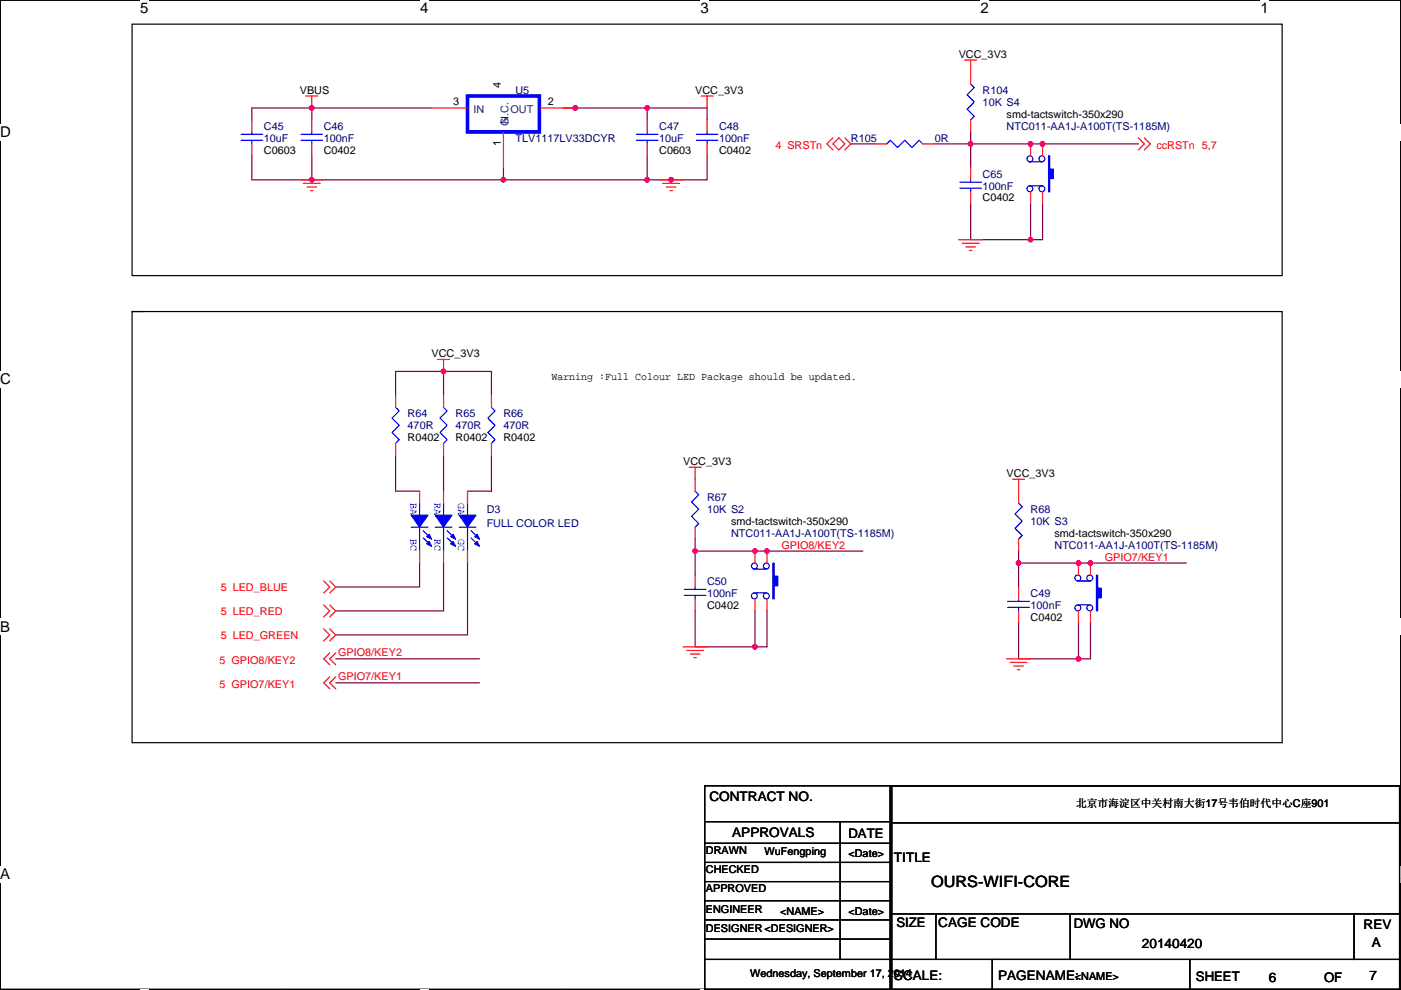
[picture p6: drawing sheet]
<svg xmlns="http://www.w3.org/2000/svg" width="297mm" height="210mm" viewBox="0 0 297 210" stroke-linecap="round" stroke-linejoin="round" font-family="sans-serif">
<path d="M.1 0h296.9v209.8h-296.9z" fill="none" stroke="#000" stroke-width=".25"/>
<g fill="#fff">
<path d="M29.7 0h1.8v3.6h-1.8z"/>
<path d="M29.7 209.8l1.8 .1z"/>
</g>
<path d="M59.4 0h.1M59.4 209.8h.1" fill="none" stroke="#000" stroke-width=".25"/>
<g fill="#fff">
<path d="M89.1 0h1.8v3.6h-1.8z"/>
<path d="M89.1 209.8l1.8 .1z"/>
</g>
<path d="M118.8 0h.1M118.8 209.8h.1" fill="none" stroke="#000" stroke-width=".25"/>
<g fill="#fff">
<path d="M148.5 0h1.8v3.6h-1.8z"/>
<path d="M148.5 209.8l1.8 .1z"/>
</g>
<path d="M178.2 0h.1M178.2 209.8h.1" fill="none" stroke="#000" stroke-width=".25"/>
<g fill="#fff">
<path d="M207.9 0h1.7v3.6h-1.7z"/>
<path d="M207.9 209.8l1.7 .1z"/>
</g>
<path d="M237.6 0h.1M237.6 209.8h.1" fill="none" stroke="#000" stroke-width=".25"/>
<g fill="#fff">
<path d="M267.3 0h1.7v3.6h-1.7z"/>
<path d="M267.3 209.8l1.7 .1z"/>
<path d="M.1 26.3h2.2v3.5h-2.2z"/>
<path d="M297 26.3v3.5z"/>
<path d="M.1 78.7h2.2v3.5h-2.2z"/>
<path d="M297 78.7v3.5z"/>
</g>
<path d="M.1 52.5h.1M297 52.5h.1" fill="none" stroke="#000" stroke-width=".25"/>
<g fill="#fff">
<path d="M.1 131.2h2.1v3.5h-2.1z"/>
<path d="M297 131.2v3.5z"/>
</g>
<path d="M.1 104.9h.1M297 104.9h.1" fill="none" stroke="#000" stroke-width=".25"/>
<g fill="#fff">
<path d="M0 183.6h2.2v3.5h-2.2z"/>
<path d="M297 183.6v3.5z"/>
</g>
<g fill="none" stroke="#000" stroke-width=".25">
<path d="M28 5.1h243.8v53.4h-243.8zM28 66.1h243.8v91.4h-243.8zM28 66.1h2.5M.1 157.4h.1M297 157.4h.1M149.4 166.7h39.6v43.1h-39.6zM149.4 174.3h39.4M149.4 178.9h39.4M178.1 174.3v29.2M188.8 166.7h107.9v43.1h-107.9zM188.8 166.7h.2v43.1h-.2zM189 174.5h108"/>
<path d="M296.7 166.7h-107.9v43.1M297 174.5h.1M149.4 182.9h39.4M149.4 187h39.4M149.4 191.1h39.4M149.4 195.1h39.4M149.4 199.2h39.4M188.8 193.8h107.9M198.4 193.8v9.7M226.9 193.8v9.7M287.1 193.8v9.7M149.4 203.5h147.3"/>
<path d="M188.8 209.8h.1M210.4 209.8h.1M210.4 203.5v6.3M252.3 209.8h.1M252.3 203.5v6.3"/>
</g>
<g fill="none" stroke="#800040" stroke-width=".25">
<path d="M53.4 33.1v5h12.7M66.1 22.9h-12.7v2.5M66.1 38.1h40.6M66.1 33.1v5M91.5 22.9h-25.4v2.5M106.7 35.6v2.5h30.5M119.4 22.9h17.8M137.2 22.9h12.7v2.5M137.2 22.9v2.5M137.2 33.1v5M149.9 33.1v5h-12.7M180.4 30.5h5.1"/>
<path d="M198.2 30.5h7.6M205.8 28v2.5M205.8 30.5h35.6M205.8 30.5v5.1M205.8 43.2v7.6h12.7M218.5 43.2v7.6M221 43.2v7.6h-2.5M94 78.8h10.2v5.1M94 78.8h-10.1v5.1M94 78.8v5.1M83.9 96.6v7.6h5.1M94 96.6v7.6"/>
<path d="M104.2 96.6v7.6h-5.1M89 119.4v5.1h-17.8M94 119.4v10.2h-22.8M99.1 119.4v15.3h-27.9M147.4 114.3v2.6M147.4 116.9h35.5M147.4 116.9v5.1M216 116.9v2.5M216 119.4h35.5M216 119.4v5.1M71.2 139.7h30.5M147.4 129.6v7.6h12.7"/>
<path d="M160.1 129.6v7.6M162.6 129.6v7.6h-2.5M216 132.1v7.6h12.7M228.7 132.1v7.6M231.2 132.1v7.6h-2.5M71.2 144.8h30.5"/>
</g>
<g fill="#f0f" stroke="#f0f" stroke-width=".25">
<circle cx="66.1" cy="22.9" r=".5"/>
<circle cx="66.1" cy="38.1" r=".5"/>
<circle cx="106.7" cy="38.1" r=".5"/>
<circle cx="122" cy="22.9" r=".5"/>
<circle cx="137.2" cy="22.9" r=".5"/>
<circle cx="142.3" cy="38.1" r=".5"/>
<circle cx="94" cy="78.8" r=".5"/>
<circle cx="160.1" cy="116.9" r=".5"/>
<circle cx="147.4" cy="116.9" r=".5"/>
<circle cx="160.1" cy="137.2" r=".5"/>
<circle cx="162.6" cy="116.9" r=".5"/>
<circle cx="228.6" cy="119.4" r=".5"/>
<circle cx="215.9" cy="119.4" r=".5"/>
<circle cx="228.6" cy="139.7" r=".5"/>
<circle cx="231.2" cy="119.4" r=".5"/>
<circle cx="218.5" cy="30.5" r=".5"/>
<circle cx="218.5" cy="50.8" r=".5"/>
<circle cx="221" cy="30.5" r=".5"/>
<circle cx="205.8" cy="30.5" r=".5"/>
<circle cx="137.2" cy="38.1" r=".5"/>
</g>
<g fill="none" stroke="#f00" stroke-width=".25">
<path d="M204.5 12.7h2.6M205.8 12.7v5.1M53.4 25.4v2.6M53.4 30.5v2.6M63.6 38.1h5M64.3 38.9h3.6M64.8 20.4h2.6M65.1 39.7h2M66.1 20.4v2.5M66.1 25.4v2.6M66.1 30.5v2.6M91.5 22.9h7.6"/>
<path d="M106.7 28v7.6M106.7 20.4h.1M114.4 22.9h7.6M137.2 25.4v2.6M137.2 30.5v2.6M139.8 38.1h5M140.5 38.9h3.6M141.3 39.7h2M148.7 20.4h2.5M149.9 20.4v2.5M149.9 25.4v2.6M149.9 30.5v2.6"/>
<path d="M176.6 29.3l-1.3 1.2 1.3 1.3M176.6 30.5l1.3-1.2 1.2 1.2-1.2 1.3zM179.1 29.3l1.3 1.2-1.3 1.3M185.5 30.5h2.5M195.6 30.5h2.6M205.8 25.4v2.6M205.8 35.6v2.5M218.5 30.5v2.6M221 30.5v2.6M241.4 29.3l1.2 1.2-1.2 1.3M242.6 29.3l1.3 1.2-1.3 1.3M65.8 40.4h.6"/>
<path d="M142 40.4h.6M203.3 50.8h5M204 51.6h3.6M204.8 52.4h2M205.5 53.1h.6M205.8 40.7v2.5M218.5 40.7v2.5M221 40.7v2.5M92.8 76.2h2.5M94 76.2v2.6M83.9 83.9v2.5M83.9 94v2.6"/>
<path d="M94 83.9v2.5M94 94v2.6M104.2 83.9v2.5M104.2 94v2.6M146.1 99.1h2.6M147.4 99.1v5.1M89 116.9v2.5M89 104.2v2.5M94 116.9v2.5M94 104.2v2.5M99.1 104.2v2.5M99.1 116.9v2.5"/>
<path d="M147.4 111.8v2.5M160.1 116.9v2.5M162.6 116.9v2.5M214.7 101.6h2.5M216 101.6v5.1M216 114.3v2.6M228.7 119.4v2.6M231.2 119.4v2.6M68.6 123.2l1.3 1.3-1.3 1.3M68.6 128.3l1.3 1.3-1.3 1.3M68.6 133.4l1.3 1.3-1.3 1.2M69.9 123.2l1.3 1.3-1.3 1.3"/>
<path d="M69.9 128.3l1.3 1.3-1.3 1.3M69.9 133.4l1.3 1.3-1.3 1.2M69.9 138.5l-1.3 1.2 1.3 1.3M71.2 138.5l-1.3 1.2 1.3 1.3M144.8 137.2h5.1M145.6 138h3.6M146.4 138.7h2M147.1 139.5h.5M147.4 122v2.5M147.4 127v2.6M160.1 127v2.6M162.6 127v2.6"/>
<path d="M213.4 139.7h5.1M216 124.5v2.5M216 129.6v2.5M228.7 129.6v2.5M231.2 129.6v2.5M69.9 143.6l-1.3 1.2 1.3 1.3M71.2 143.6l-1.3 1.2 1.3 1.3M214.2 140.5h3.5M214.9 141.3h2.1M215.7 142h.5"/>
</g>
<path d="M287.1 193.8v9.7M287.1 203.5h.1" fill="none" stroke="#000" stroke-width=".25" stroke-dasharray="0 .5"/>
<g fill="none" stroke="#00f" stroke-width=".25">
<path d="M205.8 17.8l.8 .8-1.6 1.5 1.6 1.5-1.6 1.6 1.6 1.5-.8 .7M51.1 29.8h4.6M51.1 28.5h4.6M53.4 28v.5M53.4 29.8v.7M63.8 29.8h4.6M63.8 28.5h4.6M66.1 28v.5M66.1 29.8v.7M134.9 29.8h4.6M134.9 28.5h4.6M137.2 28v.5"/>
<path d="M137.2 29.8v.7M147.6 29.8h4.6M147.6 28.5h4.6M149.9 28v.5M149.9 29.8v.7M188 30.5l.8-.7 1.5 1.5 1.5-1.5 1.6 1.5 1.5-1.5 .7 .7M203.5 39.9h4.6M203.5 38.7h4.6M205.8 38.1v.6M205.8 39.9v.8M218.2 34.3h2.8M218.2 39.4h2.8"/>
<path d="M83.9 86.4l.7 .8-1.5 1.5 1.5 1.5-1.5 1.5 1.5 1.6-.7 .7M94 86.4l.8 .8-1.5 1.5 1.5 1.5-1.5 1.5 1.5 1.6-.8 .7M104.2 86.4l.8 .8-1.6 1.5 1.6 1.5-1.6 1.5 1.6 1.6-.8 .7M87.2 111.8h3.5M89 106.7v2.6M89 111.8v5.1M89.7 114.1l1.5 1.5M89.7 112.6l1.5 1.5M92.3 111.8h3.5M94 106.7v2.6M94 111.8v5.1M94.8 112.6l1.5 1.5"/>
<path d="M94.8 114.1l1.5 1.5M97.3 111.8h3.6M99.1 106.7v2.6M99.1 111.8v5.1M99.9 114.1l1.5 1.5M99.9 112.6l1.5 1.5M147.4 104.2l.7 .7-1.5 1.6 1.5 1.5-1.5 1.5 1.5 1.5-.7 .8M216 106.7l.7 .8-1.5 1.5 1.5 1.5-1.5 1.6 1.5 1.5-.7 .7M145.1 126.3h4.6M145.1 125h4.6M147.4 124.5v.5M147.4 126.3v.7"/>
<path d="M159.8 120.7h2.8M159.8 125.8h2.8M213.7 128.8h4.5M213.7 127.6h4.5M216 127v.6M216 128.8v.8M228.4 123.2h2.8M228.4 128.3h2.8"/>
<circle cx="218.4" cy="33.7" r=".62"/>
<circle cx="220.9" cy="33.7" r=".62"/>
<circle cx="218.4" cy="40" r=".62"/>
<circle cx="220.9" cy="40" r=".62"/>
<circle cx="159.9" cy="120" r=".62"/>
<circle cx="159.9" cy="126.4" r=".62"/>
<circle cx="162.5" cy="126.4" r=".62"/>
<circle cx="162.5" cy="120" r=".62"/>
<circle cx="228.5" cy="128.9" r=".62"/>
<circle cx="228.5" cy="122.6" r=".62"/>
<circle cx="231.1" cy="122.6" r=".62"/>
<circle cx="231.1" cy="128.9" r=".62"/>
</g>
<g fill="#00f" stroke="#00f" stroke-width=".25">
<path d="M232.5 122h.2v2.8h.8v2h-.8v2.8h-.2z" fill-rule="evenodd"/>
<path d="M97.3 109.3h3.6l-1.8 2.5z" fill-rule="evenodd"/>
<path d="M101.2 114.9l.5 1-1.1-.5z" fill-rule="evenodd"/>
<path d="M101.2 113.3l.5 1-1.1-.5z" fill-rule="evenodd"/>
<path d="M96.1 114.9l.5 1-1-.5z" fill-rule="evenodd"/>
<path d="M96.1 113.3l.5 1-1-.5z" fill-rule="evenodd"/>
<path d="M91 114.9l.5 1-1-.5z" fill-rule="evenodd"/>
<path d="M91 113.3l.5 1-1-.5z" fill-rule="evenodd"/>
<path d="M92.3 109.3h3.5l-1.8 2.5z" fill-rule="evenodd"/>
<path d="M87.2 109.3h3.5l-1.7 2.5z" fill-rule="evenodd"/>
<path d="M222.3 33.1h.3v2.8h.7v2h-.7v2.8h-.3z" fill-rule="evenodd"/>
<path d="M163.9 119.4h.2v2.8h.8v2h-.8v2.8h-.2z" fill-rule="evenodd"/>
</g>
<path d="M99.1 20.4h15.3v7.6h-15.3z" fill="none" stroke="#00f" stroke-width=".76"/>
<text font-size="3.3" x="197.4" y="188.2">OURS-WIFI-CORE</text>
<g font-size="3.2">
<text x="29.7" y="2.9">5</text>
<text x="89.1" y="2.9">4</text>
<text x="148.5" y="2.9">3</text>
<text x="207.9" y="2.9">2</text>
<text x="267.3" y="2.9">1</text>
<text x=".1" y="29.1">D</text>
<text x=".1" y="81.5">C</text>
<text x=".1" y="134">B</text>
<text x=".1" y="186.4">A</text>
<text x="297" y="186.4">A</text>
</g>
<g font-size="2.8">
<text x="150.4" y="169.9">CONTRACT NO.</text>
<text x="155.3" y="177.5">APPROVALS</text>
<text x="179.9" y="177.8">DATE</text>
<text x="189.5" y="182.9">TITLE</text>
<text x="190.1" y="196.6">SIZE</text>
<text x="198.9" y="196.6">CAGE CODE</text>
<text x="227.6" y="196.8">DWG NO</text>
<text x="289.1" y="197.1">REV</text>
<text x="242.1" y="201.2">20140420</text>
<text x="290.9" y="200.9">A</text>
<text x="189.5" y="207.8">SCALE:</text>
<text x="211.6" y="207.8">PAGENAME:</text>
<text x="253.6" y="208">SHEET</text>
<text x="269" y="208.3">6</text>
<text x="280.7" y="208.3">OF</text>
<text x="290.4" y="207.8">7</text>
</g>
<g font-size="2.3">
<text x="203.3" y="12.3">VCC_3V3</text>
<text x="63.6" y="19.9">VBUS</text>
<text x="96.1" y="22.4">3</text>
<text x="106.2" y="18.6" transform="rotate(-90 106.2 18.6)">4</text>
<text x="116.1" y="22.4">2</text>
<text x="147.4" y="19.9">VCC_3V3</text>
<text x="213.4" y="25">smd-tactswitch-350x290</text>
<text x="55.9" y="32.6">C0603</text>
<text x="68.6" y="32.6">C0402</text>
<text x="106.2" y="31.1" transform="rotate(-90 106.2 31.1)">1</text>
<text x="139.8" y="32.6">C0603</text>
<text x="152.5" y="32.6">C0402</text>
<text x="208.3" y="42.7">C0402</text>
<text x="91.5" y="75.8">VCC_3V3</text>
<text x="116.9" y="80.6">Warning :Full Colour LED Package should be updated.</text>
<text x="86.4" y="93.5">R0402</text>
<text x="96.6" y="93.5">R0402</text>
<text x="106.7" y="93.5">R0402</text>
<text x="144.8" y="98.6">VCC_3V3</text>
<text x="213.4" y="101.2">VCC_3V3</text>
<text x="155" y="111.3">smd-tactswitch-350x290</text>
<text x="223.6" y="113.9">smd-tactswitch-350x290</text>
<text x="149.9" y="129.1">C0402</text>
<text x="218.5" y="131.6">C0402</text>
<text x="228.2" y="171.3">北京市海淀区中关村南大街17号韦伯时代中心C座901</text>
<text x="149.7" y="181.2">DRAWN</text>
<text x="149.7" y="185.2">CHECKED</text>
<text x="162.1" y="181.4">WuFengping</text>
<text x="179.9" y="181.7">&lt;Date&gt;</text>
<text x="149.7" y="189.3">APPROVED</text>
<text x="149.7" y="193.6">ENGINEER</text>
<text x="149.7" y="197.7">DESIGNER &lt;DESIGNER&gt;</text>
<text x="165.4" y="194.1">&lt;NAME&gt;</text>
<text x="179.9" y="194.1">&lt;Date&gt;</text>
<text x="159.1" y="207.3">Wednesday, September 17, 2014</text>
<text x="227.9" y="207.8">&lt;NAME&gt;</text>
</g>
<g font-size="2.3" fill="#004080">
<text x="100.4" y="23.9">IN</text>
<text x="108.2" y="23.9">OUT</text>
<text x="107.8" y="26.7" transform="rotate(-90 107.8 26.7)">G</text>
<text x="107.8" y="26.2" transform="rotate(-90 107.8 26.2)">N.C.</text>
</g>
<g font-size="2.3" fill="#000080">
<text x="109.3" y="19.9">U5</text>
<text x="208.3" y="19.9">R104</text>
<text x="208.3" y="22.4">10K S4</text>
<text x="55.9" y="27.5">C45</text>
<text x="68.6" y="27.5">C46</text>
<text x="139.8" y="27.5">C47</text>
<text x="152.5" y="27.5">C48</text>
<text x="213.4" y="27.5">NTC011-AA1J-A100T(TS-1185M)</text>
<text x="55.9" y="30">10uF</text>
<text x="68.6" y="30">100nF</text>
<text x="109.3" y="30">TLV1117LV33DCYR</text>
<text x="139.8" y="30">10uF</text>
<text x="152.5" y="30">100nF</text>
<text x="180.4" y="30">R105</text>
<text x="198.2" y="30">0R</text>
<text x="208.3" y="37.7">C65</text>
<text x="208.3" y="40.2">100nF</text>
<text x="86.4" y="88.5">R64</text>
<text x="96.6" y="88.5">R65</text>
<text x="106.7" y="88.5">R66</text>
<text x="86.4" y="91">470R</text>
<text x="96.6" y="91">470R</text>
<text x="106.7" y="91">470R</text>
<text x="149.9" y="106.2">R67</text>
<text x="103.2" y="108.8">D3</text>
<text x="103.2" y="111.8">FULL COLOR LED</text>
<text x="149.9" y="108.8">10K S2</text>
<text x="155" y="113.9">NTC011-AA1J-A100T(TS-1185M)</text>
<text x="218.5" y="108.8">R68</text>
<text x="218.5" y="111.3">10K S3</text>
<text x="223.6" y="116.4">NTC011-AA1J-A100T(TS-1185M)</text>
<text x="149.9" y="124">C50</text>
<text x="149.9" y="126.6">100nF</text>
<text x="218.5" y="126.6">C49</text>
<text x="218.5" y="129.1">100nF</text>
</g>
<g font-size="2.3" fill="#f00">
<text x="164.4" y="31.6">4 SRSTn</text>
<text x="245.2" y="31.6">ccRSTn 5,7</text>
<text x="165.7" y="116.4">GPIO8/KEY2</text>
<text x="234.2" y="118.9">GPIO7/KEY1</text>
<text x="46.8" y="125.3">5 LED_BLUE</text>
<text x="46.8" y="130.4">5 LED_RED</text>
<text x="46.8" y="135.4">5 LED_GREEN</text>
<text x="46.5" y="140.8">5 GPIO8/KEY2</text>
<text x="71.7" y="139.2">GPIO8/KEY2</text>
<text x="46.5" y="145.9">5 GPIO7/KEY1</text>
<text x="71.7" y="144.3">GPIO7/KEY1</text>
</g>
<g font-size="2.3" fill="#00f">
<text x="87" y="106.7" transform="rotate(90 87 106.7)">BA</text>
<text x="92.1" y="106.7" transform="rotate(90 92.1 106.7)">RA</text>
<text x="97.2" y="106.7" transform="rotate(90 97.2 106.7)">GA</text>
<text x="87" y="114.3" transform="rotate(90 87 114.3)">BC</text>
<text x="92.1" y="114.3" transform="rotate(90 92.1 114.3)">RC</text>
<text x="97.2" y="114.3" transform="rotate(90 97.2 114.3)">GC</text>
</g>
</svg>
